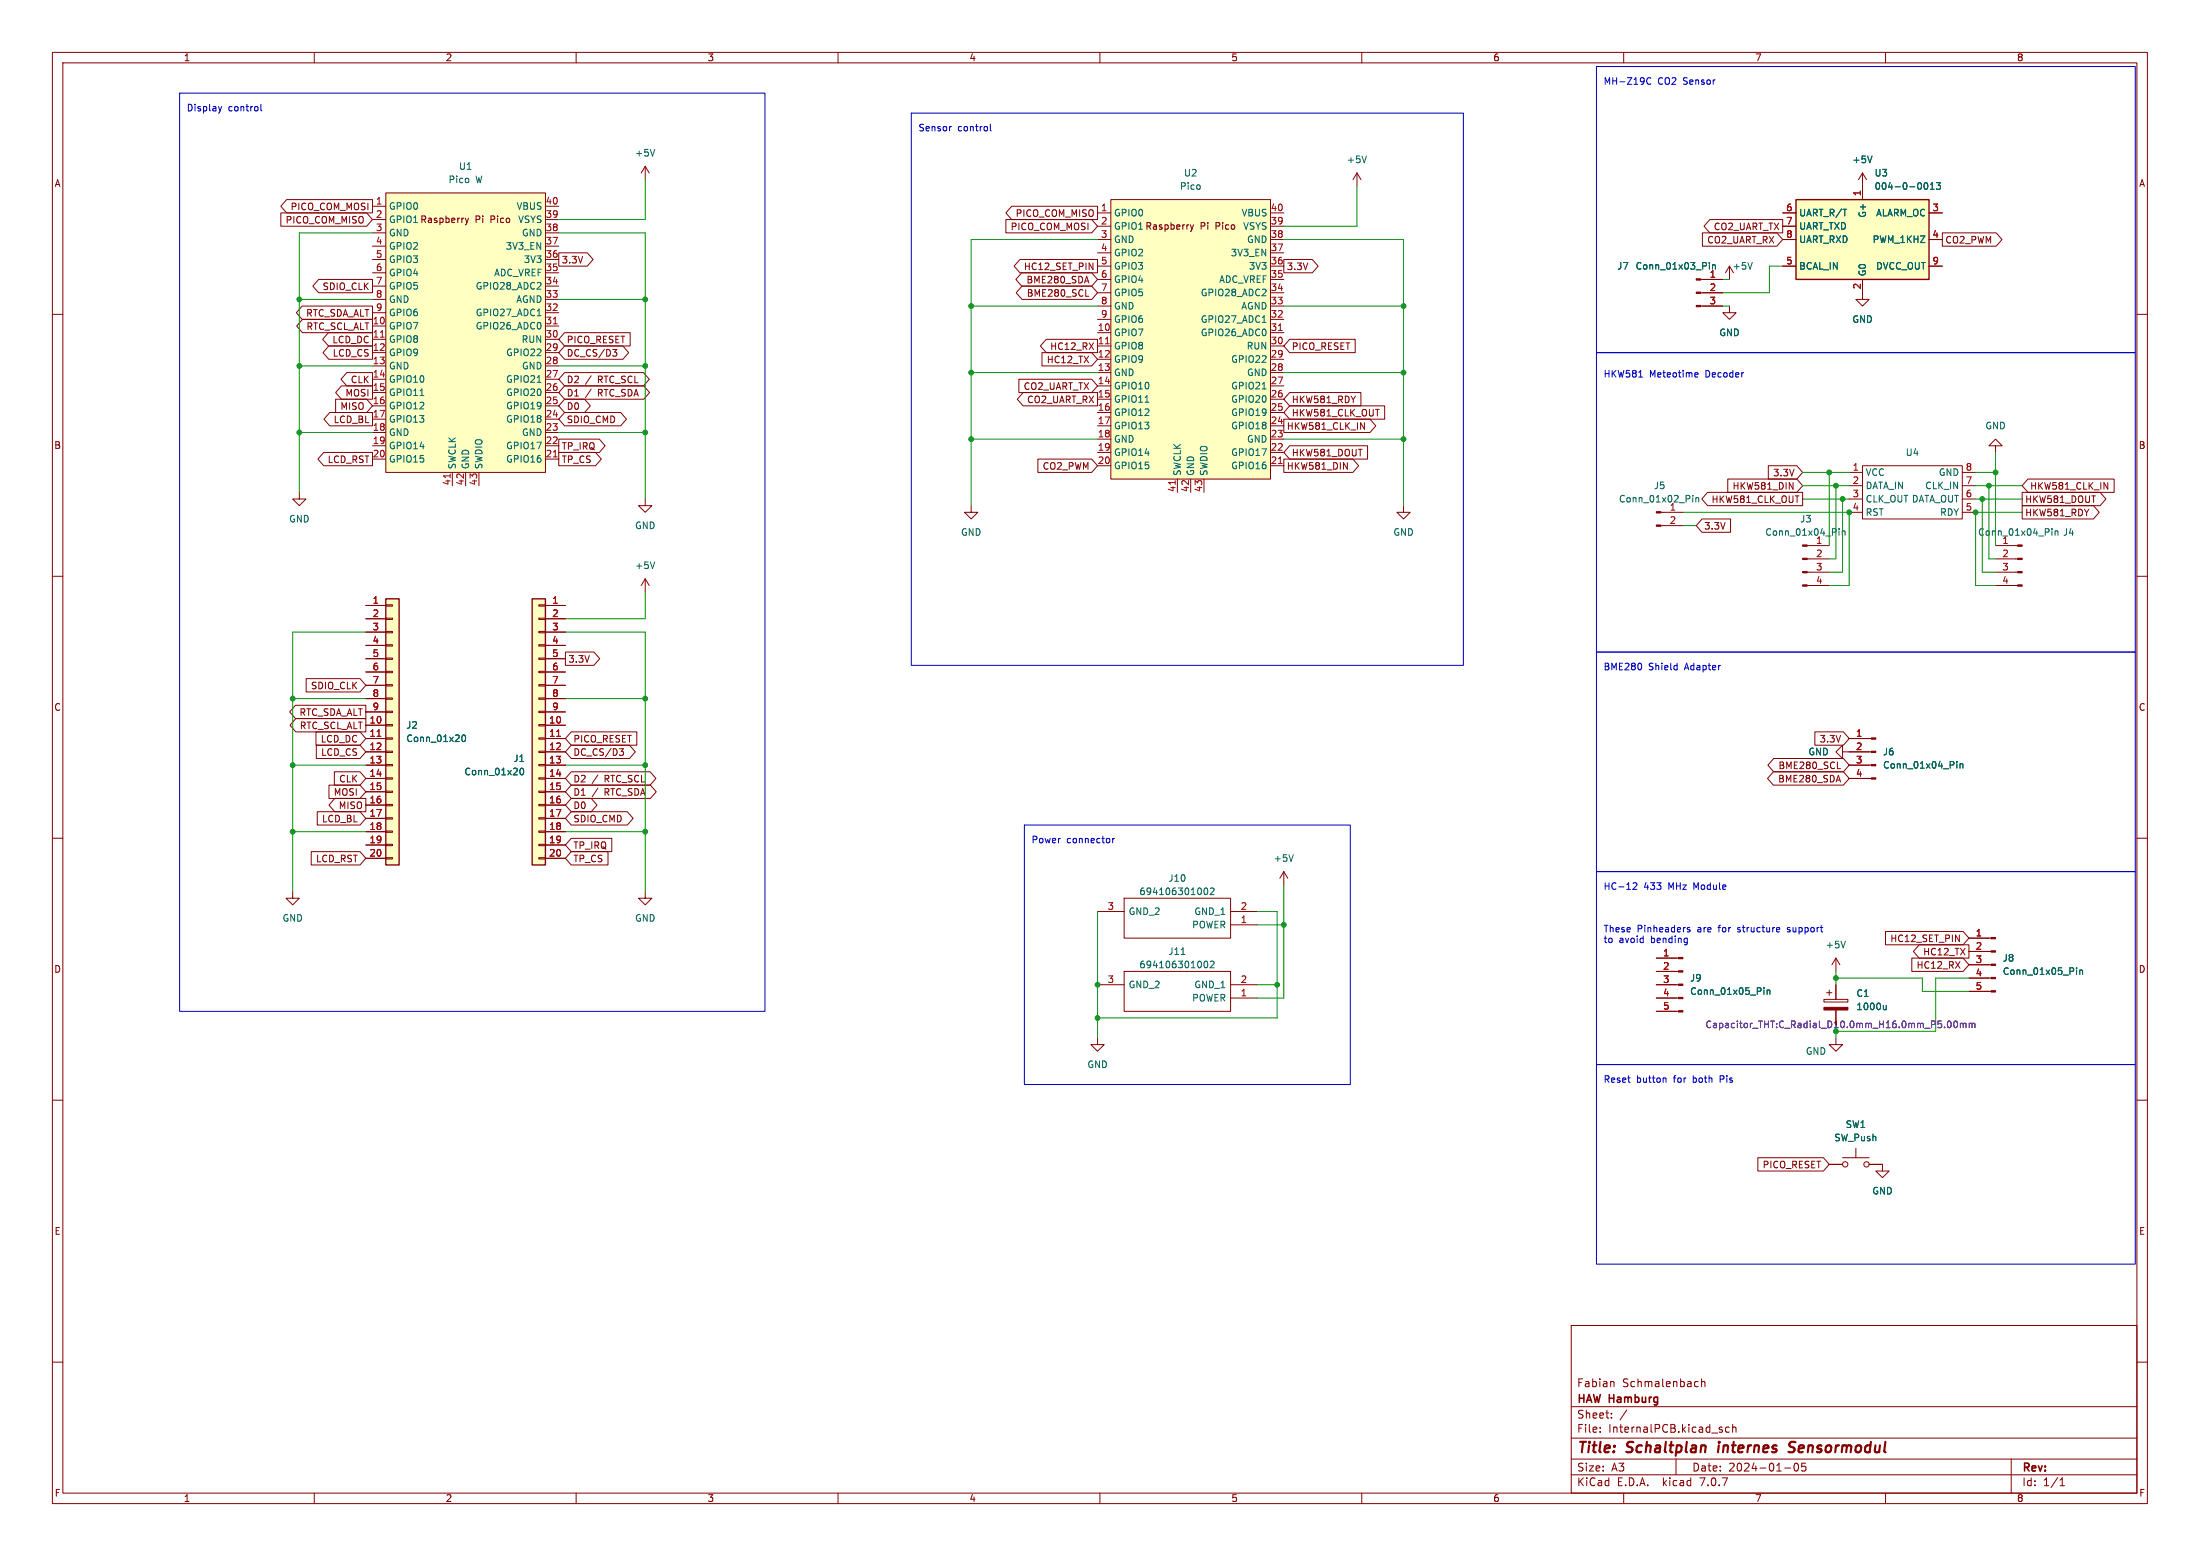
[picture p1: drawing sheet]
<svg xmlns="http://www.w3.org/2000/svg" width="297mm" height="210mm" viewBox="0 0 297 210" stroke-linecap="round" stroke-linejoin="round" font-family="sans-serif">
<g fill="none" stroke="#840000" stroke-width=".14">
<path d="M7.1 7.1h282.8v195.8h-282.8zM8.5 8.5h280v193h-280zM42.4 7.1v1.4M77.8 7.1v1.4M113.1 7.1v1.4M148.5 7.1v1.4M183.8 7.1v1.4M219.2 7.1v1.4M254.6 7.1v1.4M37.9 28.7h11.6l.8 .9-.8 .9h-11.6zM38.7 26.9h11.6v1.8h-11.6l-.8-.9zM43 37.7h7.3v1.8h-7.3l-.8-.9z"/>
<path d="M50.3 27.8h1.8M50.3 29.6h1.8M50.3 31.4h1.8M50.3 38.6h1.8M50.3 36.8h1.8M50.3 35h1.8M50.3 33.2h1.8M52.1 26h21.5v37.8h-21.5zM62.8 29.4l.2 .6M63 30l-.2 .3M63.2 29.4l-.2 .6M73.6 27.8h1.8"/>
<path d="M73.6 29.6h1.8M73.6 31.4h1.8M73.6 38.6h1.8M73.6 36.8h1.8M73.6 35h1.8M73.6 33.2h1.8M75.4 34.1h3.9l.8 .9-.8 .9h-3.9zM87.1 22.5l-.5 .8M87.1 22.5v1.7M87.1 22.5l.5 .8M135.8 29.6h11.6l.8 .9-.8 .9h-11.6zM136.6 27.8h11.6v1.8h-11.6l-.8-.9z"/>
<path d="M137.7 35h10.5v1.8h-10.5l-.8-.9zM137.9 36.8h9.5l.8 .9-.8 .9h-9.5l-.8-.9zM138 38.6h9.4l.8 .9-.8 .9h-9.4l-.8-.9zM146.6 40h.4M146.7 37.3l.3 .9M148.2 39.5h1.8M148.2 37.7h1.8M148.2 28.7h1.8M148.2 30.5h1.8M148.2 32.3h1.8M148.2 35.9h1.8M148.2 34.1h1.8"/>
<path d="M150 26.9h21.5v37.8h-21.5zM160.7 30.3l.2 .6M160.9 30.9l-.2 .3M161.1 30.3l-.2 .6M171.5 39.5h1.8M171.5 37.7h1.8M171.5 28.7h1.8M171.5 30.5h1.8M171.5 32.3h1.8M171.5 35.9h1.8M171.5 34.1h1.8M173.3 35h3.9l.8 .9-.8 .9h-3.9z"/>
<path d="M183.2 23.3l-.5 .9M183.2 23.3v1.8M183.2 23.3l.5 .9M229.6 39.5h3M229.6 37.7h3M229.8 31.4h10.1l.8 .9-.8 .9h-10.1zM230.8 29.6h9.9v1.8h-9.9l-.8-.9zM232.9 36.8l.6-.9v1.8M240.7 28.7h1.8M240.7 30.5h1.8M240.7 32.3h1.8M240.7 35.9h1.8"/>
<path d="M251.4 37.7v2.7h.9l-.9 .9-.9-.9h.9M251.4 23.3l-.5 .9M251.4 23.3v3.6M251.4 23.3l.6 .9M260.4 28.7h1.8M260.4 32.3h1.8M260.4 35.9h1.8M262.2 31.4h7.3l.8 .9-.8 .9h-7.3zM7.1 42.4h1.4M40.8 41.3h9.5v1.8h-9.5l-.8-.9zM40.8 43.1h9.5v1.8h-9.5l-.8-.9zM44.3 44.9h6v1.8h-6l-.7-.9z"/>
<path d="M44.4 46.7h5.9v1.8h-5.9l-.8-.9zM44.5 55.7h5.8v1.8h-5.8l-.8-.9zM45.3 53.9h4.2l.8 .9-.8 .9h-4.2zM46.1 52.1h4.2v1.8h-4.2l-.8-.9zM46.8 50.3h3.5v1.8h-3.5l-.8-.9zM50.3 44h1.8M50.3 45.8h1.8M50.3 47.6h1.8M50.3 49.4h1.8M50.3 51.2h1.8M50.3 53h1.8M50.3 54.8h1.8"/>
<path d="M50.3 56.6h1.8M50.3 58.4h1.8M50.3 42.2h1.8M50.3 40.4h1.8M73.6 44h1.8M73.6 45.8h1.8M73.6 47.6h1.8M73.6 49.4h1.8M73.6 51.2h1.8M73.6 53h1.8M73.6 54.8h1.8M73.6 56.6h1.8"/>
<path d="M73.6 58.4h1.8M73.6 42.2h1.8M73.6 40.4h1.8M75.4 59.3h5.5l.8 .9-.8 .9h-5.5zM76.2 44.9h8.9v1.8h-8.9l-.8-.9zM76.2 52.1h10.7l.8 .9-.8 .9h-10.7l-.8-.9zM76.2 50.3h10.7l.8 .9-.8 .9h-10.7l-.8-.9zM76.2 46.7h7.9l.8 .9-.8 .9h-7.9l-.8-.9zM76.2 55.7h7.6l.8 .9-.8 .9h-7.6l-.8-.9zM76.2 53.9h2.7l.8 .9-.8 .9h-2.7l-.8-.9zM82.7 47.2h.6l-.3 .3 .2 .1 .1 .3-.2 .2h-.3M137.5 51.2h9.9l.8 .9-.8 .9h-9.9z"/>
<path d="M138.1 53h10.1v1.8h-10.1l-.8-.9zM140.7 47.6h6.7l.8 .9-.8 .9h-6.7zM141.2 45.8h7v1.8h-7l-.7-.9zM148.2 41.3h1.8M148.2 44.9h1.8M148.2 46.7h1.8M148.2 48.5h1.8M148.2 50.3h1.8M148.2 52.1h1.8M148.2 53.9h1.8M148.2 55.7h1.8M148.2 57.5h1.8"/>
<path d="M148.2 59.3h1.8M148.2 43.1h1.8M171.5 41.3h1.8M171.5 44.9h1.8M171.5 46.7h1.8M171.5 48.5h1.8M171.5 50.3h1.8M171.5 52.1h1.8M171.5 53.9h1.8M171.5 55.7h1.8M171.5 57.5h1.8M171.5 59.3h1.8"/>
<path d="M171.5 43.1h1.8M173.3 56.6h11.6l.8 .9-.8 .9h-11.6zM174.1 53h9.6v1.8h-9.6l-.8-.9zM174.1 54.8h12.8v1.8h-12.8l-.8-.9zM174.1 45.8h8.9v1.8h-8.9l-.8-.9zM183.7 57l.5 .9v-.9M229.6 41.3h3M233.5 41.3v.9h.9l-.9 .9-.9-.9h.9M288.5 42.4h1.4M7.1 77.8h1.4M40.4 66.5v.9h.9l-.9 .8-.9-.8h.9M43.7 61.1h6.6v1.8h-6.6l-.8-.9z"/>
<path d="M50.3 60.2h1.8M50.3 62h1.8M61.1 63.8v1.8M62.9 63.8v1.8M64.7 63.8v1.8M73.6 60.2h1.8M73.6 62h1.8M75.4 61.1h5l.8 .9-.8 .9h-5zM87.1 67.4v.8h.9l-.9 .9-.9-.9h.9M87.1 78.1v1.8M87.1 78.1l-.5 .9M87.1 78.1l.5 .9"/>
<path d="M131.1 68.2v.9h.9l-.9 .9-.9-.9h.9M140.1 62h7.3l.8 .9-.8 .9h-7.3zM148.2 61.1h1.8M148.2 62.9h1.8M158.9 64.7v1.8M160.7 64.7v1.8M162.5 64.7v1.8M171.5 61.1h1.8M171.5 62.9h1.8M173.3 62h9.3l.8 .9-.8 .9h-9.3zM174.1 60.2h10.5v1.8h-10.5l-.8-.9zM181.4 62.4l.5 .9v-.9"/>
<path d="M189.5 68.2v.9h.9l-.9 .9-.9-.9h.9M224.2 70.9h3M224.2 69.1h3M229.8 70h3.8v1.8h-3.8l-.8-.9zM230.5 66.5h12.9v1.7h-12.9l-.8-.8zM233.2 64.7h9.4l.8 .9-.8 .9h-9.4zM238.7 62.9h3.9l.8 .9-.8 .9h-3.9zM241.6 65.1l.5 .9v-.9M244 79h3M244 77.2h3M244 75.4h3M244 73.6h3"/>
<path d="M249.6 69.1h1.8M249.6 63.8h1.8M249.6 65.6h1.8M249.6 67.4h1.8M251.4 62.9h13.5v7.1h-13.5zM264.9 69.1h1.8M264.9 63.8h1.8M264.9 65.6h1.8M264.9 67.4h1.8M269.4 60.2h.9l-.9-.9-.9 .9h.9v.9M269.4 79h3M269.4 77.2h3"/>
<path d="M269.4 75.4h3M269.4 73.6h3M273 68.2h9.6l.8 .9-.8 .9h-9.6zM273 66.5h10.5l.8 .9-.8 .8h-10.5zM273.8 64.7h11.6v1.8h-11.6l-.8-.9zM284 65.1l.6 .9v-.9M288.5 77.8h1.4M39.9 95.2h9.5v1.8h-9.5l-.8-.9zM39.9 97h9.5v1.8h-9.5l-.7-.9zM41.3 91.6h7.3l.8 .9-.8 .9h-7.3zM42.7 98.8h5.9l.8 .9-.8 .9h-5.9zM49.4 99.7h2.7"/>
<path d="M49.4 81.7h2.7M49.4 97.9h2.7M49.4 83.5h2.7M49.4 85.3h2.7M49.4 87.1h2.7M49.4 88.9h2.7M49.4 90.7h2.7M49.4 92.5h2.7M49.4 94.3h2.7M49.4 96.1h2.7M52.1 99.6h.9v.2h-.9zM52.1 97.8h.9v.2h-.9z"/>
<path d="M52.1 96h.9v.2h-.9zM52.1 94.2h.9v.2h-.9zM52.1 92.4h.9v.2h-.9zM52.1 90.6h.9v.2h-.9zM52.1 88.8h.9v.2h-.9zM52.1 87h.9v.2h-.9zM52.1 85.2h.9v.2h-.9zM52.1 83.4h.9v.2h-.9zM52.1 81.6h.9v.2h-.9zM72.7 99.6h.9v.2h-.9zM72.7 97.8h.9v.2h-.9zM72.7 96h.9v.2h-.9z"/>
<path d="M72.7 94.2h.9v.2h-.9zM72.7 92.4h.9v.2h-.9zM72.7 90.6h.9v.2h-.9zM72.7 88.8h.9v.2h-.9zM72.7 87h.9v.2h-.9zM72.7 85.2h.9v.2h-.9zM72.7 83.4h.9v.2h-.9zM72.7 81.6h.9v.2h-.9zM73.6 99.7h2.7M73.6 81.7h2.7M73.6 97.9h2.7M73.6 83.5h2.7"/>
<path d="M73.6 85.3h2.7M73.6 87.1h2.7M73.6 88.9h2.7M73.6 90.7h2.7M73.6 92.5h2.7M73.6 94.3h2.7M73.6 96.1h2.7M76.3 88h3.9l.8 .9-.8 .9h-3.9zM77.1 98.8h8.9v1.8h-8.9l-.8-.9zM245 98.8h3.9l.7 .9-.7 .9h-3.9zM249.6 99.7h3M7.1 113.1h1.4"/>
<path d="M42 114.9h6.6l.8 .9-.8 .9h-6.6zM42.7 100.6h5.9l.8 .9-.8 .9h-5.9zM42.8 109.6h5.8l.8 .9-.8 .9h-5.8zM44.4 106h4.2l.8 .9-.8 .9h-4.2zM45.1 104.2h3.5l.8 .9-.8 .9h-3.5zM45.2 107.8h4.2v1.8h-4.2l-.8-.9zM49.4 105.1h2.7M49.4 103.3h2.7M49.4 101.5h2.7M49.4 106.9h2.7M49.4 108.7h2.7M49.4 110.5h2.7"/>
<path d="M49.4 112.3h2.7M49.4 114h2.7M49.4 115.8h2.7M52.1 115.8h.9v.1h-.9zM52.1 114h.9v.1h-.9zM52.1 112.2h.9v.1h-.9zM52.1 110.4h.9v.1h-.9zM52.1 108.6h.9v.1h-.9zM52.1 106.8h.9v.2h-.9zM52.1 105h.9v.2h-.9zM52.1 103.2h.9v.2h-.9zM52.1 101.4h.9v.2h-.9z"/>
<path d="M72.7 115.8h.9v.1h-.9zM72.7 114h.9v.1h-.9zM72.7 112.2h.9v.1h-.9zM72.7 110.4h.9v.1h-.9zM72.7 108.6h.9v.1h-.9zM72.7 106.8h.9v.2h-.9zM72.7 105h.9v.2h-.9zM72.7 103.2h.9v.2h-.9zM72.7 101.4h.9v.2h-.9zM73.6 105.1h2.7M73.6 103.3h2.7M73.6 101.5h2.7"/>
<path d="M73.6 106.9h2.7M73.6 108.7h2.7M73.6 110.5h2.7M73.6 112.3h2.7M73.6 114h2.7M73.6 115.8h2.7M77.1 114.9h5v1.8h-5l-.8-.9zM77.1 113.1h5.5v1.8h-5.5l-.8-.9zM77.1 106h10.7l.8 .9-.8 .9h-10.7l-.8-.9zM77.1 104.2h10.7l.8 .9-.8 .9h-10.7l-.8-.9zM77.1 107.8h2.7l.8 .9-.8 .9h-2.7l-.8-.9zM77.1 109.6h7.6l.8 .9-.8 .9h-7.6l-.8-.9z"/>
<path d="M77.1 100.6h7.9l.8 .9-.8 .9h-7.9l-.8-.9zM83.6 101.1h.6l-.3 .3 .2 .1 .1 .3-.2 .1h-.3M173.3 117.6l-.5 .9M173.3 117.6v1.8M173.3 117.6l.6 .9M239.4 104.2h9.5l.7 .9-.7 .9h-9.5l-.8-.9zM239.4 102.4h9.5l.7 .9-.7 .9h-9.5l-.7-.9zM248.1 103.7h.4M248.2 104.6l.3 .9M248.7 101.5v-.9l-.9 .9 .9 .9v-.9h3.9M249.6 105.1h3M249.6 103.3h3"/>
<path d="M288.5 113.1h1.4M39.5 120.3v.9h.9l-.9 .9-.9-.9h.9M87.1 120.3v.9h.9l-.9 .9-.9-.9h.9M148.2 132.9h3.6M148.2 123h3.6M151.8 131.1h14.3v5.4h-14.3zM151.8 121.2h14.3v5.4h-14.3zM166.1 134.7h3.6M166.1 132.9h3.6M166.1 124.8h3.6M166.1 123h3.6M223.6 134.7h3"/>
<path d="M223.6 132.9h3M223.6 136.5h3M223.6 131.1h3M223.6 129.3h3M246.2 134.9h3.3v.3h-3.3zM246.6 134h.7M247 133.6v.7M247.8 129.3l-.5 .9M247.8 129.3v1.8M247.8 132.9v2M247.8 136.3v2M247.8 129.3l.6 .9"/>
<path d="M254.5 125.7h10.5l.8 .9-.8 .9h-10.5zM258.1 129.3h6.9l.8 .9-.8 .9h-6.9zM259.1 127.5h6.7v1.8h-6.7l-.8-.9zM265.8 133.8h3M265.8 132h3M265.8 130.2h3M265.8 128.4h3M265.8 126.6h3M7.1 148.5h1.4M148.2 140.1v.9h.9l-.9 .9-.9-.9h.9M237.3 156.3h8.9l.8 .9-.8 .8h-8.9zM247 157.2h1.7"/>
<path d="M247.8 140.1v.9h.9l-.9 .9-.8-.9h.8M248.7 156.3h3.6M250.5 155v1.3M252.3 157.2h1.8v.8h.9l-.9 .9-.9-.9h.9M288.5 148.5h1.4M212.1 178.9h76.4v22.6h-76.4zM7.1 183.8h1.4M212.1 199h76.4M212.1 196.9h76.4M212.1 194.1h76.4M212.1 189.9h76.4M216 193.2v.1"/>
<path d="M216 192.7v.1M217.5 191.3v.1M217.5 190.7v.1M217.7 186.5l.2 .1v.6M219.6 190.3l-.9 1.4M226.3 196.9v2.1M229.2 186.5h.1M229.3 187.1l-.1 .1M229.7 186.1v1.1M229.7 186.6l.2-.1h.2l.1 .7M232.4 193l.1 .1-.1 .2M232.4 192.6l.1 .1"/>
<path d="M233.5 192.7l-.3-.1-.3 .2 .1 .5h.5M233.9 192.7l.2-.1 .2 .1 .1 .6M233.9 192.2v1.1M240.9 198.1h.8M242.3 197.6l.1-.1a.57 .57 0 0 1 .4 .5 .57 .57 0 0 1-.4 .5l-.1-.1-.1-.3zM243.8 197.5h-.5l-.1 .5 .2-.1h.3l.1 .2v.3l-.2 .1-.4-.1M271.5 196.9v4.6M278.1 199.8l.3-.3v1M288.5 183.8h1.4M42.4 201.5v1.4M77.8 201.5v1.4M113.1 201.5v1.4"/>
<path d="M148.5 201.5v1.4M183.8 201.5v1.4M219.2 201.5v1.4M254.6 201.5v1.4M278.1 200.5h.6"/>
<circle cx="249.1" cy="157.2" r=".36"/>
<circle cx="252" cy="157.2" r=".36"/>
</g>
<path d="M232 195.1l-.1 .9M242.2 195.9a.6 .6 0 0 1-.8 0M242.2 194.6l-.5 .1a.33 .33 0 0 0-.2 .3 .33 .33 0 0 0 .3 .3l.4 .1" fill="none" stroke="#840000" stroke-width=".28"/>
<g fill="#840000" stroke="#840000" stroke-width=".14">
<path d="M268.8 133.7h.6v.2h-.6z"/>
<path d="M268.8 131.9h.6v.2h-.6z"/>
<path d="M268.8 130.1h.6v.2h-.6z"/>
<path d="M268.8 128.3h.6v.2h-.6z"/>
<path d="M268.8 126.5h.6v.2h-.6z"/>
<path d="M272.4 78.9h.6v.2h-.6z"/>
<path d="M272.4 77.1h.6v.2h-.6z"/>
<path d="M272.4 75.3h.6v.2h-.6z"/>
<path d="M272.4 73.5h.6v.2h-.6z"/>
<path d="M246.2 136h3.3v.3h-3.3z"/>
<path d="M252.6 105h.6v.2h-.6z"/>
<path d="M252.6 103.2h.6v.2h-.6z"/>
<path d="M252.6 101.4h.6v.2h-.6z"/>
<path d="M252.6 99.6h.6v.2h-.6z"/>
<path d="M226.6 136.4h.6v.2h-.6z"/>
<path d="M226.6 134.6h.6v.2h-.6z"/>
<path d="M226.6 132.8h.6v.2h-.6z"/>
<path d="M226.6 131h.6v.2h-.6z"/>
<path d="M226.6 129.2h.6v.2h-.6z"/>
<path d="M229 41.2h.6v.2h-.6z"/>
<path d="M229 39.4h.6v.2h-.6z"/>
<path d="M229 37.6h.6v.2h-.6z"/>
<path d="M223.6 70.9h.6v.1h-.6z"/>
<path d="M223.6 69.1h.6v.1h-.6z"/>
<path d="M243.4 78.9h.6v.2h-.6z"/>
<path d="M243.4 77.1h.6v.2h-.6z"/>
<path d="M243.4 75.3h.6v.2h-.6z"/>
<path d="M243.4 73.5h.6v.2h-.6z"/>
</g>
<g fill="none" stroke="#006464" stroke-width=".14">
<path d="M88.4 20.2l-.3 .9M184.5 21.1l-.3 .9M230.8 35.4v.1M230.8 35.7v.6M231.2 35.7v.6M231.2 35.8l.1-.1 .2 .1 .1 .5M236.6 35.4l-.3 .9M252.7 21.1l-.3 .9M259.8 24.8l.2-.1a.48 .48 0 0 1 .3 .4 .48 .48 0 0 1-.3 .5l-.2-.2M260.6 25.6h.5M260.6 24.9l.3-.2v.9M261.4 24.7h.6l-.3 .3 .2 .1v.4l-.1 .1-.4-.1"/>
<path d="M56.7 53.4h.5M72.5 51.6h.5M72.5 42.6h.5M154.6 54.3h.5M170.4 52.5h.5M170.4 43.5h.5M88.4 75.8l-.3 .9M228.5 66.9h.1M228.5 67.2v.6M228.9 67.2v.6M228.9 67.2h.2h.2v.6M248.3 71.4h.1"/>
<path d="M248.3 71.7v.6M248.7 71.7h.1h.2l.1 .6M248.7 71.7v.6M277 71.4h.1M277 71.7v.6M277.4 71.7v.6M277.4 71.7h.2h.2v.6M62.4 99.3l.2-.1a.48 .48 0 0 1 .3 .4 .48 .48 0 0 1-.3 .5l-.3-.4zM70.3 103.7h.1a.48 .48 0 0 1 .3 .4 .48 .48 0 0 1-.3 .5 .6 .6 0 0 1-.1-.9zM162.6 119.9l.2-.1a.48 .48 0 0 1 .3 .5 .48 .48 0 0 1-.3 .4l-.3-.3zM163.4 119.9l.3-.1 .2 .3-.5 .6h.5M174.6 115.4l-.3 .9"/>
<path d="M264.2 102.8v.1M264.2 103.1v.6M264.6 103.1v.6M264.6 103.2l.1-.1h.2l.1 .6M159.5 128.8h.5M162.6 129.8l.2-.1a.48 .48 0 0 1 .3 .5 .48 .48 0 0 1-.3 .4l-.3-.3zM163.4 129.8l.3-.1 .2 .3-.5 .6h.5M238.1 133.3v.1M238.1 133.6v.6M238.6 133.6v.6M238.6 133.7l.1-.1 .2 .1v.5M249.1 127l-.3 .9"/>
<path d="M254.6 135.7v.6M254.6 136.2l-.1 .1-.2-.1M280.3 130.6v.1M280.3 130.9v.6M280.8 130.9v.6M280.8 131l.1-.1 .2 .1 .1 .5"/>
</g>
<g fill="#ffffc2" stroke="#ffffc2" stroke-width=".14">
<path d="M52.1 26h21.5v37.8h-21.5z"/>
<path d="M71.8 80.8h1.8v35.9h-1.8z"/>
<path d="M150 26.9h21.5v37.8h-21.5z"/>
<path d="M242.5 26.9h17.9v10.8h-17.9z"/>
<path d="M52.1 80.8h1.8v35.9h-1.8z"/>
</g>
<path d="M51.4 45.5h.5M74.7 43.7h.5M149.2 46.4h.6M172.6 44.6h.5M60.8 64v.5M74.7 61.7h.5M158.7 64.9v.5M172.6 62.6h.5M50.9 99.4h.5M75.2 99.4h.5" fill="none" stroke="#a90000" stroke-width=".14"/>
<path d="M263 137.9l.1-.1a.48 .48 0 0 1 .3 .5 .48 .48 0 0 1-.3 .4l-.2-.3zM263.8 137.9l.2-.1a.48 .48 0 0 1 .3 .5 .48 .48 0 0 1-.3 .4l-.2-.3zM264.7 138.1v.6M264.7 138.2l.2-.1 .1 .1M265 138.2l.2-.1h.2v.6M265 138.2v.5M265.8 138.2l.3-.1 .1 .1M265.8 138.1v.6M266.2 138.2l.2-.1h.2v.6M266.2 138.2v.5" fill="none" stroke="#840084" stroke-width=".14"/>
<path d="M242.5 26.9h17.9v10.8h-17.9zM52.1 80.8h1.8v35.9h-1.8zM71.8 80.8h1.8v35.9h-1.8z" fill="none" stroke="#840000" stroke-width=".18"/>
<g fill="none" stroke="#0000c2" stroke-width=".14">
<path d="M24.2 12.6h79.1v123.9h-79.1zM29.5 14.4l.2 .6M29.7 15l-.1 .2M29.9 14.4l-.2 .6M35.2 14.1v.7l.1 .2M123 15.3h74.6v74.5h-74.6zM128.4 17.1h-.1M133.7 16.8v.7l.1 .2M215.5 9h72.8v38.6h-72.8zM222.9 10.6a.43 .43 0 0 0-.6 .3 .43 .43 0 0 0 .4 .5l.2-.1M215.5 47.6h72.8v40.4h-72.8zM221.2 50.9h.5"/>
<path d="M228.8 50.9h.4M228.8 50.3h.3l.1 .2-.4 .1M215.5 88h72.8v29.6h-72.8zM221.6 89.7v.5M226.3 89.8l.1 .1M226.4 89.5v.9M226.4 90.4h-.1M138.3 111.4h44v35h-44zM150.2 113.2v.6M150.5 113.2l-.3 .1M215.5 117.6h72.8v26.1h-72.8zM220.5 119.2l.3-.1 .2 .3-.6 .6h.6"/>
<path d="M227.7 126.6l.1 .1M227.8 126.6l-.1 .8M227.8 127.2h-.1M228.1 125.2h-.2l-.1 .1v.1l.3 .1v.2h-.3M240.1 125.2l.2 .2-.5 .1M240.2 125.7l-.1 .1M241.3 125.7l.1 .1M241.4 125.2l-.1 .1 .1 .2M215.5 143.7h72.8v26.9h-72.8zM224.7 145.5l.2 .1v.5"/>
</g>
<g fill="none" stroke="#009600" stroke-width=".14">
<path d="M50.3 31.4h-9.9v35.1M75.4 31.4h11.7v36M87.1 24.2v5.4h-11.7M148.2 32.3h-17.1v35.9M173.3 32.3h16.2v35.9M183.2 25.1v5.4h-9.9M232.6 37.7h.9M240.7 35.9h-1.8v3.6h-6.3M40.4 49.4h9.9M40.4 40.4h9.9M40.4 58.4h9.9M75.4 49.4h11.7"/>
<path d="M75.4 40.4h11.7M75.4 58.4h11.7M131.1 41.3h17.1M131.1 50.3h17.1M131.1 59.3h17.1M173.3 41.3h16.2M173.3 50.3h16.2M173.3 59.3h16.2M232.6 41.3h.9M87.1 79.9v3.6h-10.8M227.2 69.1h22.4v9.9h-2.6M227.2 70.9h1.8"/>
<path d="M243.4 65.6h6.2M243.4 63.8h6.2M243.4 67.4h6.2M247 63.8v9.8M247.8 65.6v9.8h-.8M248.7 67.4v9.8h-1.7M266.7 65.6h6.3M266.7 63.8h2.7M266.7 67.4h6.3M267.6 67.4v9.8h1.8M268.5 65.6v9.8h.9M269.4 61.1v12.5"/>
<path d="M273 69.1h-6.3v9.9h2.7M39.5 94.3h9.9M49.4 85.3h-9.9v35M76.3 85.3h10.8v35M76.3 94.3h10.8M39.5 112.3h9.9M39.5 103.3h9.9M76.3 112.3h10.8M76.3 103.3h10.8M173.3 119.4v15.3h-3.6M148.2 123v17.1M169.7 124.8h3.6"/>
<path d="M169.7 132.9h2.7M169.7 123h2.7v14.4h-24.2M247.8 131.1v1.8M247.8 132h11.7v1.8h6.3M265.8 132h-4.5v7.2h-13.5v.9"/>
</g>
<g fill="#009600" stroke="#009600" stroke-width=".14">
<circle cx="131.1" cy="59.3" r=".32"/>
<circle cx="131.1" cy="50.3" r=".32"/>
<circle cx="148.2" cy="132.9" r=".32"/>
<circle cx="148.2" cy="137.4" r=".32"/>
<circle cx="131.1" cy="41.3" r=".32"/>
<circle cx="173.3" cy="124.8" r=".32"/>
<circle cx="172.4" cy="132.9" r=".32"/>
<circle cx="247.8" cy="132" r=".32"/>
<circle cx="249.6" cy="69.1" r=".32"/>
<circle cx="189.5" cy="50.3" r=".32"/>
<circle cx="189.5" cy="41.3" r=".32"/>
<circle cx="189.5" cy="59.3" r=".32"/>
<circle cx="248.7" cy="67.4" r=".32"/>
<circle cx="247" cy="63.8" r=".32"/>
<circle cx="247.8" cy="65.6" r=".32"/>
<circle cx="267.6" cy="67.4" r=".32"/>
<circle cx="266.7" cy="69.1" r=".32"/>
<circle cx="268.5" cy="65.6" r=".32"/>
<circle cx="269.4" cy="63.8" r=".32"/>
<circle cx="87.1" cy="94.3" r=".32"/>
<circle cx="87.1" cy="112.3" r=".32"/>
<circle cx="87.1" cy="103.3" r=".32"/>
<circle cx="39.5" cy="103.3" r=".32"/>
<circle cx="39.5" cy="94.3" r=".32"/>
<circle cx="40.4" cy="40.4" r=".32"/>
<circle cx="87.1" cy="40.4" r=".32"/>
<circle cx="40.4" cy="58.4" r=".32"/>
<circle cx="87.1" cy="58.4" r=".32"/>
<circle cx="39.5" cy="112.3" r=".32"/>
<circle cx="40.4" cy="49.4" r=".32"/>
<circle cx="87.1" cy="49.4" r=".32"/>
</g>
<g font-size="2" fill="#840000">
<text x="212.8" y="196.5">Title:</text>
<text x="219.7" y="196.5">Schaltplan</text>
<text x="232.5" y="196.5">internes</text>
<text x="242.7" y="196.5">Sensormodul</text>
</g>
<g font-size="1.5" fill="#840000">
<text x="212.8" y="191.6">Sheet:</text>
<text x="212.8" y="189.6">HAW Hamburg</text>
<text x="212.8" y="187.4">Fabian</text>
<text x="219" y="187.4">Schmalenbach</text>
<text x="212.8" y="193.5">File:</text>
<text x="217.1" y="193.5">InternalPCB.kicad_sch</text>
<text x="212.8" y="200.7">KiCad</text>
<text x="212.8" y="198.7">Size:</text>
<text x="217.5" y="198.7">A3</text>
<text x="218.3" y="200.7">E.D.A.</text>
<text x="224.6" y="200.7">kicad</text>
<text x="228.4" y="198.7">Date:</text>
<text x="229.7" y="200.7">7.0.7</text>
<text x="233.3" y="198.7">2024-01-05</text>
<text x="272.9" y="198.9">Rev:</text>
<text x="272.9" y="200.7">Id:</text>
<text x="275.8" y="200.7">1/1</text>
</g>
<g font-size="1.3" fill="#840000">
<text x="24.7" y="8.4">1</text>
<text x="60.1" y="8.4">2</text>
<text x="95.5" y="8.4">3</text>
<text x="130.8" y="8.4">4</text>
<text x="166.2" y="8.4">5</text>
<text x="201.5" y="8.4">6</text>
<text x="236.9" y="8.4">7</text>
<text x="272.2" y="8.4">8</text>
<text x="7.3" y="25.4">A</text>
<text x="39.2" y="28.5">PICO_COM_MOSI</text>
<text x="137" y="29.4">PICO_COM_MISO</text>
<text x="288.7" y="25.4">A</text>
<text x="38.5" y="30.3">PICO_COM_MISO</text>
<text x="64.1" y="30.3">Pi</text>
<text x="66.3" y="30.3">Pico</text>
<text x="75.8" y="35.7">3.3V</text>
<text x="136.4" y="31.2">PICO_COM_MOSI</text>
<text x="162" y="31.1">Pi</text>
<text x="164.2" y="31.1">Pico</text>
<text x="230.4" y="33">CO2_UART_RX</text>
<text x="231.3" y="31.2">CO2_UART_TX</text>
<text x="262.6" y="33">CO2_PWM</text>
<text x="43.5" y="39.3">SDIO_CLK</text>
<text x="138.2" y="36.6">HC12_SET_PIN</text>
<text x="138.5" y="38.4">BME280_SDA</text>
<text x="138.5" y="40.2">BME280_SCL</text>
<text x="173.7" y="36.6">3.3V</text>
<text x="41.3" y="42.9">RTC_SDA_ALT</text>
<text x="41.3" y="44.7">RTC_SCL_ALT</text>
<text x="44.8" y="46.5">LCD_DC</text>
<text x="76.4" y="46.5">PICO_RESET</text>
<text x="141.7" y="47.4">HC12_RX</text>
<text x="174.3" y="47.4">PICO_RESET</text>
<text x="44.8" y="48.3">LCD_CS</text>
<text x="46.6" y="53.7">MOSI</text>
<text x="47.3" y="51.9">CLK</text>
<text x="76.4" y="53.7">D1</text>
<text x="76.4" y="51.9">D2</text>
<text x="76.4" y="48.3">DC_CS/D3</text>
<text x="79" y="53.7">/</text>
<text x="79" y="51.9">/</text>
<text x="80.8" y="53.7">RTC_SDA</text>
<text x="80.8" y="51.9">RTC_SCL</text>
<text x="138.1" y="52.8">CO2_UART_TX</text>
<text x="141.2" y="49.2">HC12_TX</text>
<text x="45" y="57.2">LCD_BL</text>
<text x="45.9" y="55.5">MISO</text>
<text x="76.4" y="57.2">SDIO_CMD</text>
<text x="76.4" y="55.5">D0</text>
<text x="138.6" y="54.6">CO2_UART_RX</text>
<text x="173.7" y="58.1">HKW581_CLK_IN</text>
<text x="174.3" y="54.6">HKW581_RDY</text>
<text x="174.3" y="56.4">HKW581_CLK_OUT</text>
<text x="7.2" y="60.7">B</text>
<text x="44.2" y="62.6">LCD_RST</text>
<text x="75.8" y="62.6">TP_CS</text>
<text x="75.8" y="60.8">TP_IRQ</text>
<text x="140.7" y="63.5">CO2_PWM</text>
<text x="173.7" y="63.5">HKW581_DIN</text>
<text x="174.3" y="61.7">HKW581_DOUT</text>
<text x="239.3" y="64.4">3.3V</text>
<text x="288.7" y="60.7">B</text>
<text x="230" y="71.6">3.3V</text>
<text x="231" y="68">HKW581_CLK_OUT</text>
<text x="233.8" y="66.2">HKW581_DIN</text>
<text x="273.3" y="69.8">HKW581_RDY</text>
<text x="273.3" y="68">HKW581_DOUT</text>
<text x="274" y="66.2">HKW581_CLK_IN</text>
<text x="76.7" y="89.6">3.3V</text>
<text x="41.9" y="93.2">SDIO_CLK</text>
<text x="7.2" y="96.1">C</text>
<text x="40.4" y="96.8">RTC_SDA_ALT</text>
<text x="40.4" y="98.6">RTC_SCL_ALT</text>
<text x="43.2" y="100.4">LCD_DC</text>
<text x="77.3" y="100.4">PICO_RESET</text>
<text x="245.6" y="100.4">3.3V</text>
<text x="288.7" y="96.1">C</text>
<text x="43.3" y="102.1">LCD_CS</text>
<text x="45" y="107.5">MOSI</text>
<text x="45.7" y="105.7">CLK</text>
<text x="77.3" y="107.5">D1</text>
<text x="77.3" y="105.7">D2</text>
<text x="77.3" y="102.1">DC_CS/D3</text>
<text x="79.9" y="107.5">/</text>
<text x="79.9" y="105.7">/</text>
<text x="81.7" y="107.5">RTC_SDA</text>
<text x="81.7" y="105.7">RTC_SCL</text>
<text x="240" y="105.7">BME280_SDA</text>
<text x="240" y="103.9">BME280_SCL</text>
<text x="43.4" y="111.1">LCD_BL</text>
<text x="45.7" y="109.3">MISO</text>
<text x="77.3" y="109.3">D0</text>
<text x="77.3" y="111.1">SDIO_CMD</text>
<text x="42.6" y="116.5">LCD_RST</text>
<text x="77.3" y="116.5">TP_CS</text>
<text x="77.3" y="114.7">TP_IRQ</text>
<text x="7.2" y="131.4">D</text>
<text x="255.1" y="127.3">HC12_SET_PIN</text>
<text x="258.7" y="130.9">HC12_RX</text>
<text x="259.6" y="129.1">HC12_TX</text>
<text x="288.7" y="131.4">D</text>
<text x="237.9" y="157.8">PICO_RESET</text>
<text x="7.3" y="166.8">E</text>
<text x="288.7" y="166.8">E</text>
<text x="7.3" y="202.1">F</text>
<text x="24.7" y="202.9">1</text>
<text x="60.1" y="202.9">2</text>
<text x="95.5" y="202.9">3</text>
<text x="130.8" y="202.9">4</text>
<text x="166.2" y="202.9">5</text>
<text x="201.5" y="202.9">6</text>
<text x="236.9" y="202.9">7</text>
<text x="272.2" y="202.9">8</text>
<text x="288.7" y="202.1">F</text>
</g>
<g font-size="1.3" fill="#0000c2">
<text x="216.4" y="11.5">MH-Z19C</text>
<text x="223.8" y="11.5">CO2</text>
<text x="227.3" y="11.5">Sensor</text>
<text x="25.1" y="15.1">Display</text>
<text x="30.8" y="15.1">control</text>
<text x="123.9" y="17.8">Sensor</text>
<text x="129.3" y="17.8">control</text>
<text x="216.4" y="51">HKW581</text>
<text x="222.7" y="51">Meteotime</text>
<text x="230.3" y="51">Decoder</text>
<text x="216.4" y="90.5">BME280</text>
<text x="222.5" y="90.5">Shield</text>
<text x="227.5" y="90.5">Adapter</text>
<text x="139.2" y="113.9">Power</text>
<text x="144" y="113.9">connector</text>
<text x="216.4" y="125.9">These</text>
<text x="216.4" y="120.2">HC-12</text>
<text x="221" y="125.9">Pinheaders</text>
<text x="221.9" y="120.2">433</text>
<text x="225.3" y="120.2">MHz</text>
<text x="228.8" y="120.2">Module</text>
<text x="229.2" y="125.9">are</text>
<text x="232.2" y="125.9">for</text>
<text x="234.9" y="125.9">structure</text>
<text x="241.8" y="125.9">support</text>
<text x="216.4" y="127.3">to</text>
<text x="218.6" y="127.3">avoid</text>
<text x="222.9" y="127.3">bending</text>
<text x="216.4" y="146.2">Reset</text>
<text x="220.9" y="146.2">button</text>
<text x="226" y="146.2">for</text>
<text x="228.7" y="146.2">both</text>
<text x="232.5" y="146.2">Pis</text>
</g>
<g font-size="1.3" fill="#006464">
<text x="61.9" y="23.1">U1</text>
<text x="85.7" y="21.3">+5V</text>
<text x="159.8" y="24">U2</text>
<text x="181.8" y="22.2">+5V</text>
<text x="250" y="22.2">+5V</text>
<text x="253" y="24">U3</text>
<text x="52.4" y="28.4">GPIO0</text>
<text x="60.5" y="24.9">Pico</text>
<text x="64.2" y="24.9">W</text>
<text x="69.7" y="28.4">VBUS</text>
<text x="150.3" y="29.3">GPIO0</text>
<text x="159.2" y="25.8">Pico</text>
<text x="167.6" y="29.3">VBUS</text>
<text x="242.8" y="29.3">UART_R/T</text>
<text x="252.1" y="29.5" transform="rotate(-90 252.1 29.5)">G+</text>
<text x="253" y="25.8">004-0-0013</text>
<text x="253.2" y="29.3">ALARM_OC</text>
<text x="52.4" y="30.2">GPIO1 Raspberry</text>
<text x="52.4" y="32">GND</text>
<text x="52.4" y="33.8">GPIO2</text>
<text x="52.4" y="35.6">GPIO3</text>
<text x="68.2" y="33.8">3V3_EN</text>
<text x="69.9" y="30.2">VSYS</text>
<text x="70.4" y="32">GND</text>
<text x="70.7" y="35.6">3V3</text>
<text x="150.3" y="31.1">GPIO1 Raspberry</text>
<text x="150.3" y="32.9">GND</text>
<text x="150.3" y="34.7">GPIO2</text>
<text x="166.1" y="34.7">3V3_EN</text>
<text x="167.8" y="31.1">VSYS</text>
<text x="168.3" y="32.9">GND</text>
<text x="242.8" y="31.1">UART_TXD</text>
<text x="242.8" y="32.9">UART_RXD</text>
<text x="252.7" y="32.9">PWM_1KHZ</text>
<text x="52.4" y="37.4">GPIO4</text>
<text x="52.4" y="39.2">GPIO5</text>
<text x="52.4" y="41">GND</text>
<text x="64.2" y="39.2">GPIO28_ADC2</text>
<text x="66.6" y="37.4">ADC_VREF</text>
<text x="69.6" y="41">AGND</text>
<text x="150.3" y="36.5">GPIO3</text>
<text x="150.3" y="38.3">GPIO4</text>
<text x="150.3" y="40.1">GPIO5</text>
<text x="150.3" y="41.9">GND</text>
<text x="162" y="40.1">GPIO28_ADC2</text>
<text x="164.5" y="38.3">ADC_VREF</text>
<text x="167.5" y="41.9">AGND</text>
<text x="168.5" y="36.5">3V3</text>
<text x="218.3" y="36.5">J7</text>
<text x="220.7" y="36.5">Conn_01x03_Pin</text>
<text x="233.8" y="36.5">+5V</text>
<text x="242.8" y="36.5">BCAL_IN</text>
<text x="252.1" y="37.4" transform="rotate(-90 252.1 37.4)">G0</text>
<text x="253.2" y="36.5">DVCC_OUT</text>
<text x="52.4" y="44.6">GPIO7</text>
<text x="52.4" y="46.4">GPIO8</text>
<text x="52.4" y="42.8">GPIO6</text>
<text x="64.2" y="44.6">GPIO26_ADC0</text>
<text x="64.2" y="42.8">GPIO27_ADC1</text>
<text x="70.4" y="46.4">RUN</text>
<text x="150.3" y="45.5">GPIO7</text>
<text x="150.3" y="47.3">GPIO8</text>
<text x="150.3" y="43.7">GPIO6</text>
<text x="162" y="45.5">GPIO26_ADC0</text>
<text x="162" y="43.7">GPIO27_ADC1</text>
<text x="168.2" y="47.3">RUN</text>
<text x="232" y="45.5">GND</text>
<text x="250" y="43.7">GND</text>
<text x="52.4" y="48.2">GPIO9</text>
<text x="52.4" y="50">GND</text>
<text x="52.4" y="51.8">GPIO10</text>
<text x="52.4" y="53.6">GPIO11</text>
<text x="68.3" y="53.6">GPIO20</text>
<text x="68.3" y="51.8">GPIO21</text>
<text x="68.3" y="48.2">GPIO22</text>
<text x="70.4" y="50">GND</text>
<text x="150.3" y="49.1">GPIO9</text>
<text x="150.3" y="50.9">GND</text>
<text x="150.3" y="52.7">GPIO10</text>
<text x="166.1" y="52.7">GPIO21</text>
<text x="166.1" y="49.1">GPIO22</text>
<text x="168.3" y="50.9">GND</text>
<text x="52.4" y="55.4">GPIO12</text>
<text x="52.4" y="57.2">GPIO13</text>
<text x="52.4" y="59">GND</text>
<text x="68.3" y="57.2">GPIO18</text>
<text x="68.3" y="55.4">GPIO19</text>
<text x="70.4" y="59">GND</text>
<text x="150.3" y="54.5">GPIO11</text>
<text x="150.3" y="56.3">GPIO12</text>
<text x="150.3" y="58.1">GPIO13</text>
<text x="150.3" y="59.9">GND</text>
<text x="166.1" y="58.1">GPIO18</text>
<text x="166.1" y="56.3">GPIO19</text>
<text x="166.1" y="54.5">GPIO20</text>
<text x="168.3" y="59.9">GND</text>
<text x="268" y="58.1">GND</text>
<text x="52.4" y="60.8">GPIO14</text>
<text x="52.4" y="62.6">GPIO15</text>
<text x="61.7" y="63.4" transform="rotate(-90 61.7 63.4)">SWCLK</text>
<text x="63.5" y="63.4" transform="rotate(-90 63.5 63.4)">GND</text>
<text x="65.3" y="63.4" transform="rotate(-90 65.3 63.4)">SWDIO</text>
<text x="68.3" y="62.6">GPIO16</text>
<text x="68.3" y="60.8">GPIO17</text>
<text x="150.3" y="61.7">GPIO14</text>
<text x="150.3" y="63.5">GPIO15</text>
<text x="159.6" y="64.3" transform="rotate(-90 159.6 64.3)">SWCLK</text>
<text x="161.4" y="64.3" transform="rotate(-90 161.4 64.3)">GND</text>
<text x="163.1" y="64.3" transform="rotate(-90 163.1 64.3)">SWDIO</text>
<text x="166.1" y="63.5">GPIO16</text>
<text x="166.1" y="61.7">GPIO17</text>
<text x="251.8" y="64.4">VCC</text>
<text x="257.2" y="61.7">U4</text>
<text x="261.7" y="64.4">GND</text>
<text x="39" y="70.7">GND</text>
<text x="85.7" y="71.6">GND</text>
<text x="218.5" y="68">Conn_01x02_Pin</text>
<text x="223.2" y="66.2">J5</text>
<text x="225.3" y="69">1</text>
<text x="243" y="70.7">J3</text>
<text x="251.8" y="66.2">DATA_IN</text>
<text x="251.8" y="68">CLK_OUT DATA_OUT</text>
<text x="251.8" y="69.8">RST</text>
<text x="259.8" y="66.2">CLK_IN</text>
<text x="261.8" y="69.8">RDY</text>
<text x="85.7" y="76.9">+5V</text>
<text x="129.7" y="72.5">GND</text>
<text x="188" y="72.5">GND</text>
<text x="238.2" y="72.5">Conn_01x04_Pin</text>
<text x="245.1" y="73.5">1</text>
<text x="267" y="72.5">Conn_01x04_Pin</text>
<text x="270.2" y="73.5">1</text>
<text x="278.4" y="72.5">J4</text>
<text x="54.8" y="98.5">J2</text>
<text x="54.8" y="100.3">Conn_01x20</text>
<text x="62.6" y="104.8">Conn_01x20</text>
<text x="69.3" y="103">J1</text>
<text x="244.1" y="102.1">GND</text>
<text x="254.1" y="102.1">J6</text>
<text x="254.1" y="103.9">Conn_01x04_Pin</text>
<text x="157.7" y="119.1">J10</text>
<text x="171.9" y="116.5">+5V</text>
<text x="38.1" y="124.5">GND</text>
<text x="85.7" y="124.5">GND</text>
<text x="152.3" y="123.6">GND_2</text>
<text x="153.7" y="120.9">694106301002</text>
<text x="160.9" y="125.4">POWER</text>
<text x="161.2" y="123.6">GND_1</text>
<text x="153.7" y="130.8">694106301002</text>
<text x="157.7" y="129">J11</text>
<text x="246.4" y="128.1">+5V</text>
<text x="270.3" y="129.9">J8</text>
<text x="270.3" y="131.7">Conn_01x05_Pin</text>
<text x="152.3" y="133.5">GND_2</text>
<text x="160.9" y="135.3">POWER</text>
<text x="161.2" y="133.5">GND_1</text>
<text x="228.1" y="132.6">J9</text>
<text x="228.1" y="134.4">Conn_01x05_Pin</text>
<text x="250.5" y="134.7">C1</text>
<text x="250.5" y="136.5">1000u</text>
<text x="243.7" y="142.5">GND</text>
<text x="146.7" y="144.3">GND</text>
<text x="247.6" y="154.2">SW_Push</text>
<text x="249.1" y="152.4">SW1</text>
<text x="252.7" y="161.4">GND</text>
</g>
<g font-size="1.3" fill="#a90000">
<text x="50.7" y="27.7">1</text>
<text x="50.7" y="29.5">2</text>
<text x="73.6" y="29.5">39</text>
<text x="73.6" y="27.7">40</text>
<text x="148.6" y="28.6">1</text>
<text x="171.5" y="28.6">40</text>
<text x="241.1" y="28.6">6</text>
<text x="251.3" y="26.5" transform="rotate(-90 251.3 26.5)">1</text>
<text x="260.8" y="28.6">3</text>
<text x="50.7" y="31.3">3</text>
<text x="50.7" y="33">4</text>
<text x="50.7" y="34.8">5</text>
<text x="73.6" y="34.8">36</text>
<text x="73.6" y="33">37</text>
<text x="73.6" y="31.3">38</text>
<text x="148.6" y="30.4">2</text>
<text x="148.6" y="32.1">3</text>
<text x="148.6" y="33.9">4</text>
<text x="148.6" y="35.7">5</text>
<text x="171.5" y="35.7">36</text>
<text x="171.5" y="33.9">37</text>
<text x="171.5" y="32.1">38</text>
<text x="171.5" y="30.4">39</text>
<text x="241.1" y="35.7">5</text>
<text x="241.1" y="30.4">7</text>
<text x="241.1" y="32.1">8</text>
<text x="260.8" y="32.1">4</text>
<text x="260.8" y="35.7">9</text>
<text x="50.7" y="36.6">6</text>
<text x="50.7" y="38.4">7</text>
<text x="50.7" y="40.2">8</text>
<text x="73.6" y="40.2">33</text>
<text x="73.6" y="38.4">34</text>
<text x="73.6" y="36.6">35</text>
<text x="148.6" y="37.5">6</text>
<text x="148.6" y="39.3">7</text>
<text x="148.6" y="41.1">8</text>
<text x="171.5" y="41.1">33</text>
<text x="171.5" y="39.3">34</text>
<text x="171.5" y="37.5">35</text>
<text x="230.7" y="37.5">1</text>
<text x="230.7" y="39.3">2</text>
<text x="230.7" y="41.1">3</text>
<text x="251.3" y="39.1" transform="rotate(-90 251.3 39.1)">2</text>
<text x="50.3" y="43.8">10</text>
<text x="50.3" y="45.6">11</text>
<text x="50.3" y="47.4">12</text>
<text x="50.7" y="42">9</text>
<text x="73.6" y="47.4">29</text>
<text x="73.6" y="45.6">30</text>
<text x="73.6" y="43.8">31</text>
<text x="73.6" y="42">32</text>
<text x="148.1" y="44.7">10</text>
<text x="148.1" y="46.5">11</text>
<text x="148.6" y="42.9">9</text>
<text x="171.5" y="46.5">30</text>
<text x="171.5" y="44.7">31</text>
<text x="171.5" y="42.9">32</text>
<text x="50.3" y="49.2">13</text>
<text x="50.3" y="51">14</text>
<text x="50.3" y="52.8">15</text>
<text x="73.6" y="52.8">26</text>
<text x="73.6" y="51">27</text>
<text x="73.6" y="49.2">28</text>
<text x="148.1" y="48.3">12</text>
<text x="148.1" y="50.1">13</text>
<text x="148.1" y="51.9">14</text>
<text x="148.1" y="53.7">15</text>
<text x="171.5" y="53.7">26</text>
<text x="171.5" y="51.9">27</text>
<text x="171.5" y="50.1">28</text>
<text x="171.5" y="48.3">29</text>
<text x="50.3" y="54.6">16</text>
<text x="50.3" y="56.4">17</text>
<text x="50.3" y="58.2">18</text>
<text x="50.3" y="60">19</text>
<text x="73.6" y="60">22</text>
<text x="73.6" y="58.2">23</text>
<text x="73.6" y="56.4">24</text>
<text x="73.6" y="54.6">25</text>
<text x="148.1" y="55.5">16</text>
<text x="148.1" y="57.3">17</text>
<text x="148.1" y="59.1">18</text>
<text x="171.5" y="59.1">23</text>
<text x="171.5" y="57.3">24</text>
<text x="171.5" y="55.5">25</text>
<text x="50.3" y="61.8">20</text>
<text x="60.9" y="65.6" transform="rotate(-90 60.9 65.6)">41</text>
<text x="62.7" y="65.6" transform="rotate(-90 62.7 65.6)">42</text>
<text x="64.5" y="65.6" transform="rotate(-90 64.5 65.6)">43</text>
<text x="73.6" y="61.8">21</text>
<text x="148.1" y="60.9">19</text>
<text x="148.1" y="62.7">20</text>
<text x="171.5" y="62.7">21</text>
<text x="171.5" y="60.9">22</text>
<text x="250" y="63.6">1</text>
<text x="250" y="65.4">2</text>
<text x="265.3" y="65.4">7</text>
<text x="265.3" y="63.6">8</text>
<text x="158.8" y="66.5" transform="rotate(-90 158.8 66.5)">41</text>
<text x="160.6" y="66.5" transform="rotate(-90 160.6 66.5)">42</text>
<text x="162.4" y="66.5" transform="rotate(-90 162.4 66.5)">43</text>
<text x="225.3" y="70.8">2</text>
<text x="250" y="67.2">3</text>
<text x="250" y="69">4</text>
<text x="265.3" y="69">5</text>
<text x="265.3" y="67.2">6</text>
<text x="245.1" y="75.3">2</text>
<text x="245.1" y="77">3</text>
<text x="270.2" y="75.3">2</text>
<text x="270.2" y="77">3</text>
<text x="50.2" y="81.5">1</text>
<text x="50.2" y="83.3">2</text>
<text x="74.5" y="81.5">1</text>
<text x="74.5" y="83.3">2</text>
<text x="245.1" y="78.8">4</text>
<text x="270.2" y="78.8">4</text>
<text x="50.2" y="85.1">3</text>
<text x="50.2" y="86.9">4</text>
<text x="50.2" y="88.7">5</text>
<text x="74.5" y="85.1">3</text>
<text x="74.5" y="86.9">4</text>
<text x="74.5" y="88.7">5</text>
<text x="50.2" y="90.5">6</text>
<text x="50.2" y="92.3">7</text>
<text x="50.2" y="94.1">8</text>
<text x="50.2" y="95.9">9</text>
<text x="74.5" y="90.5">6</text>
<text x="74.5" y="92.3">7</text>
<text x="74.5" y="94.1">8</text>
<text x="74.5" y="95.9">9</text>
<text x="49.8" y="97.7">10</text>
<text x="49.8" y="99.5">11</text>
<text x="49.8" y="101.3">12</text>
<text x="74.1" y="97.7">10</text>
<text x="74.1" y="99.5">11</text>
<text x="74.1" y="101.3">12</text>
<text x="250.5" y="99.5">1</text>
<text x="250.5" y="101.3">2</text>
<text x="49.8" y="103.1">13</text>
<text x="49.8" y="104.9">14</text>
<text x="49.8" y="106.7">15</text>
<text x="74.1" y="103.1">13</text>
<text x="74.1" y="104.9">14</text>
<text x="74.1" y="106.7">15</text>
<text x="250.5" y="103.1">3</text>
<text x="250.5" y="104.9">4</text>
<text x="49.8" y="108.5">16</text>
<text x="49.8" y="110.3">17</text>
<text x="49.8" y="112.1">18</text>
<text x="49.8" y="113.9">19</text>
<text x="74.1" y="108.5">16</text>
<text x="74.1" y="110.3">17</text>
<text x="74.1" y="112.1">18</text>
<text x="74.1" y="113.9">19</text>
<text x="49.8" y="115.7">20</text>
<text x="74.1" y="115.7">20</text>
<text x="149.5" y="122.8">3</text>
<text x="167.4" y="124.6">1</text>
<text x="167.4" y="122.8">2</text>
<text x="224.5" y="129.1">1</text>
<text x="224.5" y="130.9">2</text>
<text x="266.7" y="126.4">1</text>
<text x="266.7" y="128.2">2</text>
<text x="266.7" y="130">3</text>
<text x="266.7" y="131.8">4</text>
<text x="149.5" y="132.7">3</text>
<text x="167.4" y="134.5">1</text>
<text x="167.4" y="132.7">2</text>
<text x="224.5" y="132.7">3</text>
<text x="224.5" y="134.5">4</text>
<text x="224.5" y="136.3">5</text>
<text x="266.7" y="133.6">5</text>
</g>
<text font-size="1.3" fill="#009600" x="230.2" y="138.9">Capacitor_THT:C_Radial_D10.0mm_H16.0mm_P5.00mm</text>
</svg>
